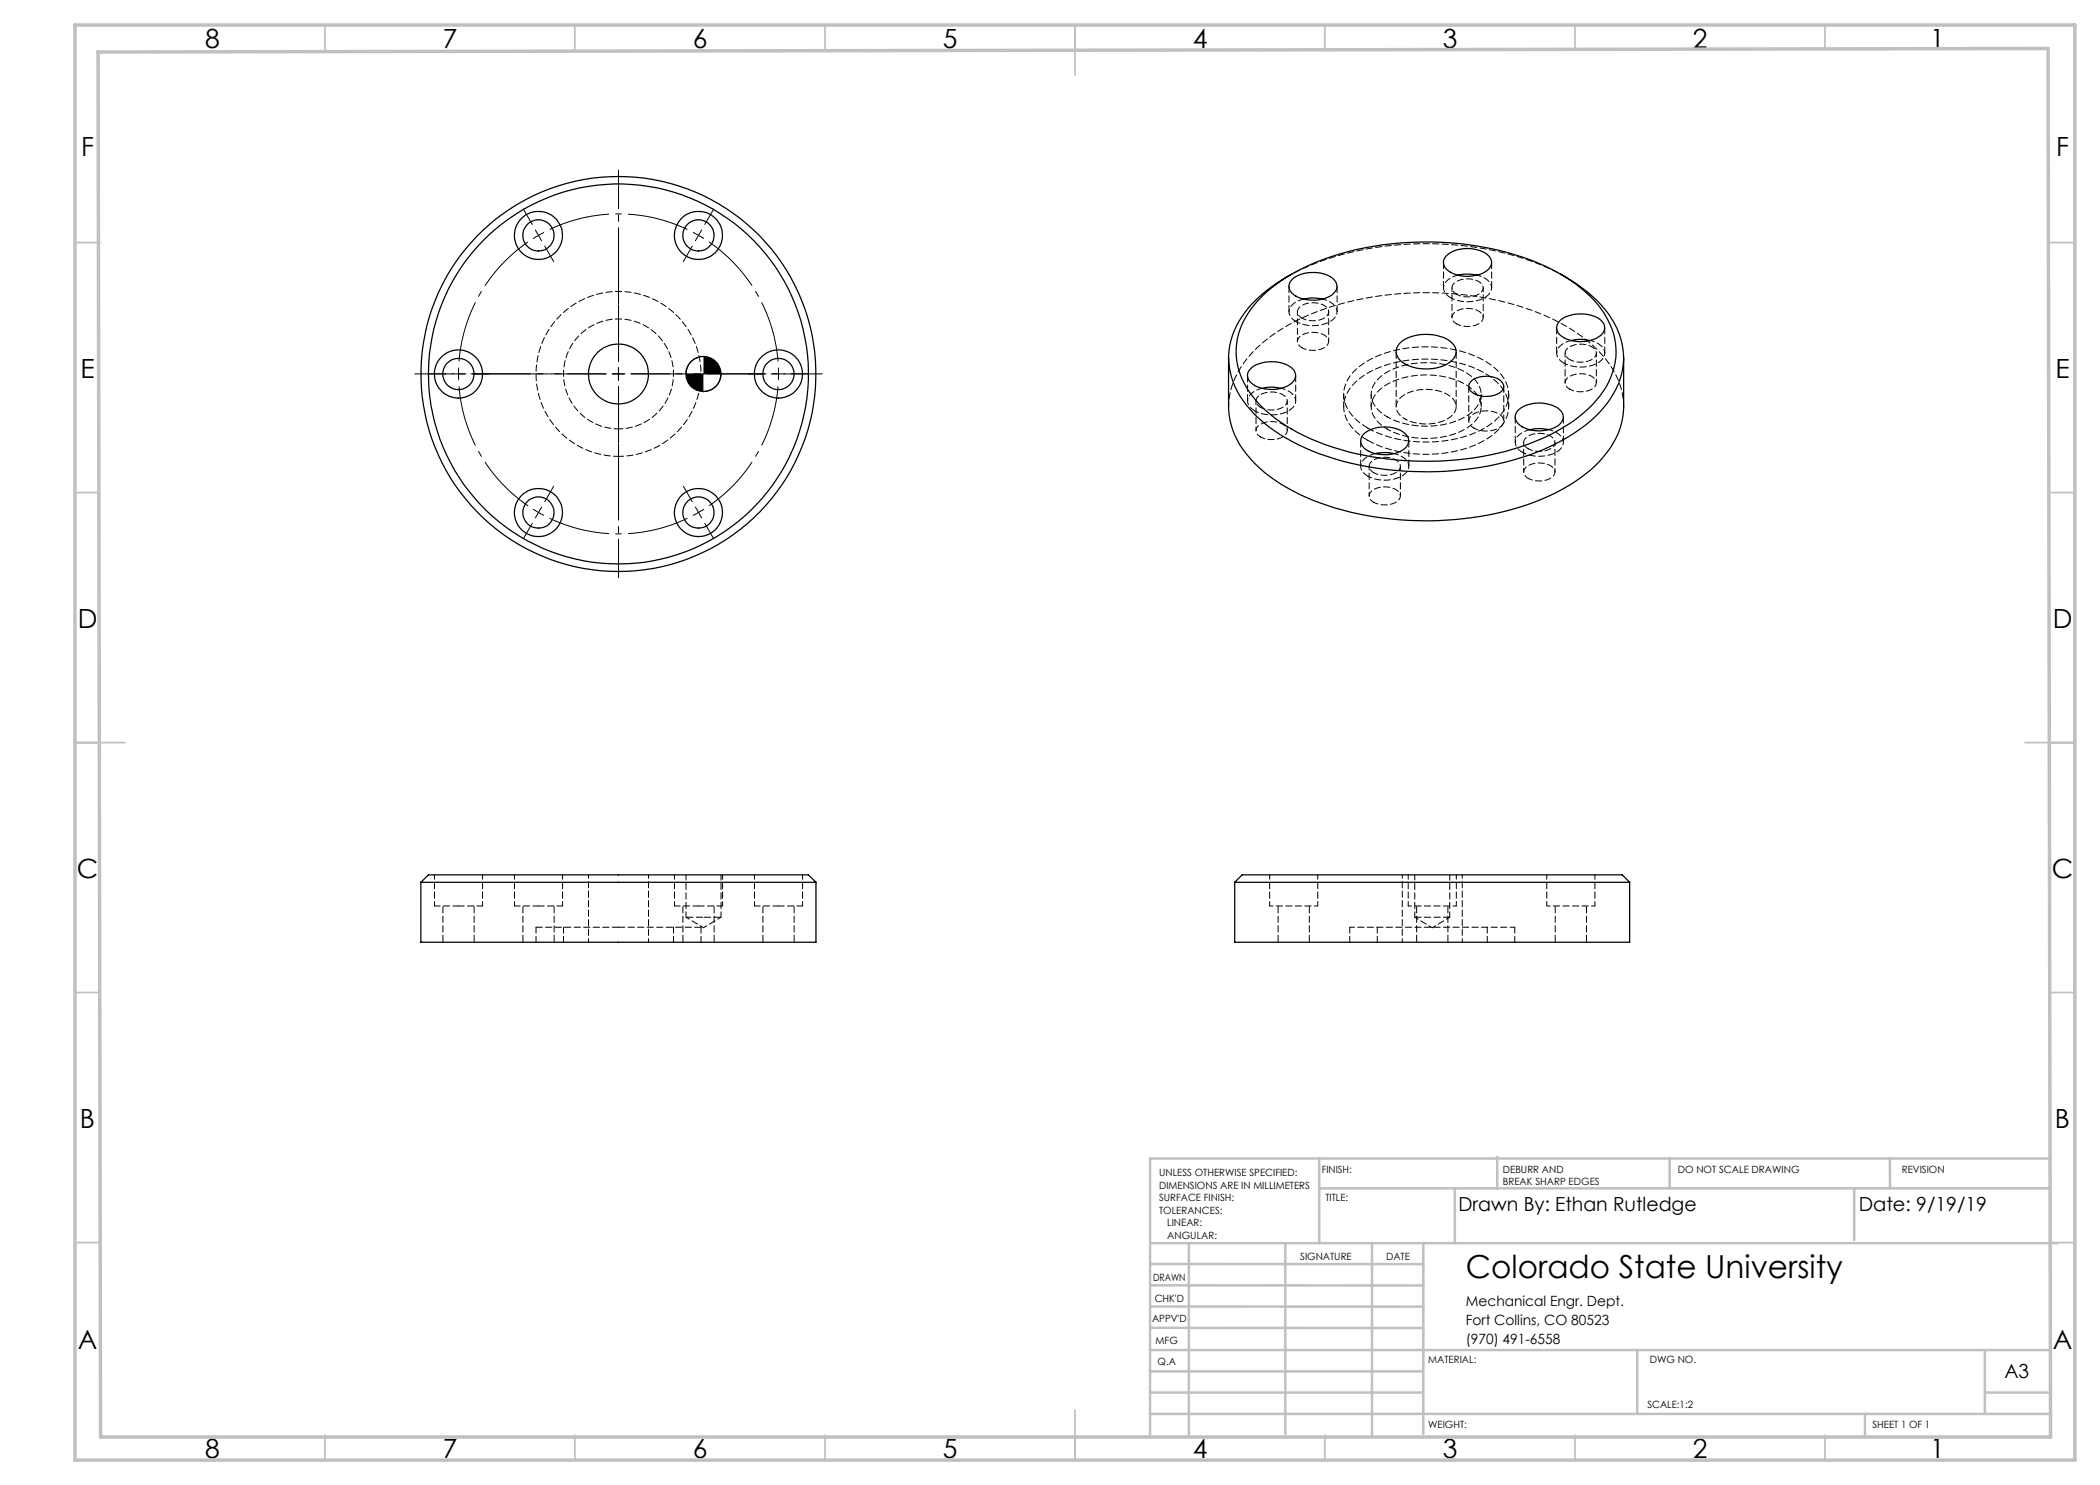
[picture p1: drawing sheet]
<svg xmlns="http://www.w3.org/2000/svg" width="420mm" height="297mm" viewBox="0 0 420 297" stroke-linecap="round" stroke-linejoin="round" font-family="sans-serif">
<path d="M139.7 47.1l-1.1-.6M139.7 47.1l1.1 .6M91.7 74.8v1.2M91.7 74.8v-1.3M155.7 74.8v-1.3M155.7 74.8v1.2M107.7 102.5l1.1 .6M107.7 102.5l-1.1-.7M139.7 102.5l1.1-.7M139.7 102.5l-1.1 .6" fill="none" stroke="#000" stroke-width=".2" stroke-dasharray="15.2 1.3 1.3 1.3" stroke-linecap="butt"/>
<path d="M105.6 48.4a32 32 0 0 0-13.8 23.9M137.5 45.9a32 32 0 0 0-27.6 0M91.8 77.3a32 32 0 0 0 13.8 23.9M155.6 72.3a32 32 0 0 0-13.8-23.9M109.9 103.7a32 32 0 0 0 27.6 0M141.8 101.2a32 32 0 0 0 13.8-23.9" fill="none" stroke="#000" stroke-width=".2" stroke-dasharray="15.2 1.3 1.3 1.3" stroke-dashoffset="2.9" stroke-linecap="butt"/>
<path d="M107.1 46l.6 1.1M107.7 47.1l-1.1 .6M107.7 47.1l.6 1.1M108.8 46.5l-1.1 .6M122.4 74.8h2.5M123.7 73.6v2.5M140.7 71.3a3.5 3.5 0 0 0-3.5 3.5M144.2 74.8a3.6 3.6 0 0 1-3.5 3.5" fill="none" stroke="#000" stroke-width=".2"/>
<g fill="none" stroke="#000" stroke-width=".2" stroke-dasharray="15.2 1.3 1.3 1.3">
<path d="M106.5 44.9l-1.8-3.1M109 49.2l1.7 3.1M138.5 49.2l-1.8 3.1M139.7 47.1l.6-1.1M139.7 47.1l-.6 1M141 44.9l1.7-3.1M89.2 74.8h-3.6M91.7 74.8h-1.2M91.7 74.8h1.3M94.2 74.8h3.6M123.7 74.8v-1.3M123.7 74.8h-1.2"/>
<path d="M123.7 74.8v1.2M123.7 74.8h1.3M153.2 74.8h-3.6M155.7 74.8h1.3M155.7 74.8h-1.2M158.2 74.8h3.6M106.5 104.7l-1.8 3M107.7 102.5l-.6 1.1M107.7 102.5l.6-1.1M109 100.3l1.7-3.1M138.5 100.3l-1.8-3.1M139.7 102.5l.6 1.1"/>
<path d="M139.7 102.5l-.6-1.1M141 104.7l1.7 3"/>
</g>
<path d="M121.2 74.8h-26.5M123.7 72.3v-26.5M123.7 77.3v26.4M126.2 74.8h26.5" fill="none" stroke="#000" stroke-width=".2" stroke-dasharray="15.2 1.3 1.3 1.3" stroke-dashoffset="3.9"/>
<path d="M121.2 74.8h-38.2M123.7 72.3v-38.3M123.7 77.3v38.2M126.2 74.8h38.3" fill="none" stroke="#000" stroke-width=".2" stroke-dasharray="15.2 1.3 1.3 1.3" stroke-dashoffset="7.5"/>
<g fill="none" stroke="#c0c0c0" stroke-width=".35">
<path d="M65 5v5M115 5v5M165 5v5M215 5v10M265 5v5M315 5v5M365 5v5M15 48.5h5M410 48.5h5M15 98.5h5M410 98.5h5M15 148.5h10"/>
<path d="M405 148.5h10M15 198.5h5M410 198.5h5M15 248.5h5M410 248.5h5M65 287v5M115 287v5M165 287v5M215 282v10M265 287v5M315 287v5M365 287v5"/>
</g>
<g fill="none" stroke="#c0c0c0" stroke-width=".5">
<path d="M263.8 231.7v16.9M263.8 237.7h146.2M291 237.7v10.9M299.4 231.3v6.4M333.9 231.7v6M370.8 237.7v10.3M378 231.7v6M410 231.7h-180v55.2M230.1 248.6h181.4M230.1 257.1h54.6M230.1 252.8h54.6M237.8 248.8v38.2"/>
<path d="M257.1 248.6v38.2M274.4 248.8v38.2M284.7 248.6v38.2M230 278.5h54.6M230 274.3h54.6M230 270h180M230 265.6h54.7M230.1 261.3h54.6M327.4 270v12.8M397 278.5h13M397 270v12.8M230 282.8h180"/>
<path d="M373 282.8v4.2"/>
</g>
<path d="M15 5h400v287h-400zM19.6 10.4l390-.7 .5 277.7h-390z" fill="none" stroke="#c0c0c0" stroke-width=".7"/>
<path d="M137.2 74.8a3.6 3.6 0 0 0 3.5 3.5v-3.5zM140.7 71.3v3.5h3.5a3.5 3.5 0 0 0-3.5-3.5z" fill="#000"/>
<g fill="none" stroke="#000" stroke-width=".25">
<path d="M252.3 59.3a38.2 38.2 0 0 1 17.7-9.1 61.6 61.6 0 0 1 38.9 3 28.2 28.2 0 0 1 12 9.5 13.7 13.7 0 0 1-1.6 17.3 34.9 34.9 0 0 1-16.5 9.8 62.5 62.5 0 0 1-39.2-1.4 30.2 30.2 0 0 1-13.7-9.9 13.7 13.7 0 0 1 .9-17.4zM258.3 54.8a26 26 0 0 0-11.1 10.5 14.4 14.4 0 0 0 2.9 16.7 34.6 34.6 0 0 0 15.5 9.3 64.4 64.4 0 0 0 42.9-1.3 30.8 30.8 0 0 0 13.6-10.3 14.2 14.2 0 0 0-1-17.7 28.9 28.9 0 0 0-9-7.2M258.4 55.9a7 7 0 0 1 8.2-.2 1.96 1.96 0 0 1-.3 3.4 7.2 7.2 0 0 1-7.9-.4 1.77 1.77 0 0 1 0-2.8zM260.7 59.8l1.7-.2 2.1 .2M289.3 51.1a6.8 6.8 0 0 1 8.5 .2 2.02 2.02 0 0 1-1 3.2 7.1 7.1 0 0 1-7.5-.6 1.81 1.81 0 0 1 0-2.8zM291.6 55l1.7-.2 2.1 .2M245.7 71.5v9.8a16 16 0 0 0 5.2 11.4 39 39 0 0 0 17.8 9.4 64.7 64.7 0 0 0 39.8-2.3 30.4 30.4 0 0 0 13.6-10.3 14.8 14.8 0 0 0 2.6-8.2v-9.8M250.1 73.8a6.9 6.9 0 0 1 6.9-1 2.53 2.53 0 0 1 2 2.8 4.5 4.5 0 0 1-4.2 2.3 6.1 6.1 0 0 1-4.9-1.7l-.2-.4a1.72 1.72 0 0 1 .4-2zM252.4 77.7l1.7-.3 2.1 .3M280.2 68.4a9 9 0 0 1 9.9-.1 2.4 2.4 0 0 1-.1 4.1 8.9 8.9 0 0 1-9.9-.2 2.35 2.35 0 0 1 .1-3.8zM294.3 76.2a5 5 0 0 1 6 .1 1.49 1.49 0 0 1-.8 2.5 4.8 4.8 0 0 1-5.6-.9l-.1-.3a1.32 1.32 0 0 1 .5-1.4zM311.9 64.2a6.9 6.9 0 0 1 6.9-1 2.53 2.53 0 0 1 2.1 2.8 4.4 4.4 0 0 1-4.2 2.3 5.9 5.9 0 0 1-5-1.7 1.83 1.83 0 0 1 .2-2.4z"/>
<path d="M314.2 68.1l1.7-.2 2.1 .2M272.7 86.9a6.9 6.9 0 0 1 8.5 0 2.05 2.05 0 0 1-1 3.3 7.2 7.2 0 0 1-7.4-.6 1.84 1.84 0 0 1-.1-2.7zM275 90.7l1.7-.2 2.1 .2M303.6 82.1a6.8 6.8 0 0 1 8.5 .1 1.99 1.99 0 0 1-.9 3.2 7.1 7.1 0 0 1-7.5-.6 1.84 1.84 0 0 1-.1-2.7zM305.9 85.9l1.7-.2 2.1 .2M84.2 176.5l1.5-1.5h76l1.5 1.5M84.2 176.5h79M84.2 176.5v12h79v-12M246.9 176.5l1.5-1.5h76l1.5 1.5M246.9 176.5h79M246.9 176.5v12h79v-12"/>
<circle cx="107.7" cy="47.1" r="3.1"/>
<circle cx="107.7" cy="47.1" r="4.8"/>
<circle cx="139.7" cy="47.1" r="3.1"/>
<circle cx="139.7" cy="47.1" r="4.8"/>
<circle cx="91.7" cy="74.8" r="3.1"/>
<circle cx="91.7" cy="74.8" r="4.8"/>
<circle cx="123.7" cy="74.8" r="6"/>
<circle cx="123.7" cy="74.8" r="39.5"/>
<circle cx="123.7" cy="74.8" r="38"/>
<circle cx="140.7" cy="74.8" r="3.5"/>
<circle cx="155.7" cy="74.8" r="3.1"/>
<circle cx="155.7" cy="74.8" r="4.8"/>
<circle cx="107.7" cy="102.5" r="3.1"/>
<circle cx="107.7" cy="102.5" r="4.8"/>
<circle cx="139.7" cy="102.5" r="3.1"/>
<circle cx="139.7" cy="102.5" r="4.8"/>
</g>
<g fill="none" stroke="#000" stroke-width=".2" stroke-dasharray="1.3 .6" stroke-dashoffset=".1">
<path d="M86.9 181.2h4.8M91.7 181.2h4.8M102.9 181.2h4.8M107.2 185.4v3M107.7 181.2h4.8M112.7 185.4v3M134.7 188.4v-3M134.9 181.2h4.8M139.7 181.2h4.8M140.2 188.4v-3M150.9 181.2h4.8M155.7 181.2h4.8"/>
<path d="M270 185.4v3M275.5 185.4v3M297.5 188.4v-3M303 188.4v-3"/>
</g>
<g fill="none" stroke="#000" stroke-width=".2" stroke-dasharray="1.3 .6">
<path d="M257.8 57.3v5.1M288.7 52.5v5.1M298.3 57.6v-5.1M249.5 75.1v5.1M267.4 62.4v-5.1M293.8 77.3v6.9M311.3 65.5v5.1M321 70.6v-5.1M259.1 80.2v-5.1M272.1 88.2v5.1M273.6 85.6a25.8 25.8 0 0 0 23.3 0 8.6 8.6 0 0 0 4.8-6.4 7.5 7.5 0 0 0-4-6.6 25.4 25.4 0 0 0-19.6-2.3 13.8 13.8 0 0 0-8.6 5.7 6.1 6.1 0 0 0 1.4 7.6l1.2 1 1.5 1M273.6 88.1a25.8 25.8 0 0 0 23.3 0 8.6 8.6 0 0 0 4.8-6.4 7.5 7.5 0 0 0-4-6.6 25.4 25.4 0 0 0-19.6-2.4 13.8 13.8 0 0 0-8.6 5.8 6.1 6.1 0 0 0 1.4 7.5l1.2 1.1 1.5 1"/>
<path d="M281.8 93.3v-5.1M300.8 84.2v-6.9M303.1 83.4v5.1M312.7 88.5v-5.1M107.2 185.4h16.5M123.7 185.4h16.5M283 183.4h7"/>
</g>
<path d="M137.2 183.4h3.5M140.7 183.4h3.5" fill="none" stroke="#000" stroke-width=".2" stroke-dasharray="1.3 .6" stroke-dashoffset="-.2"/>
<g fill="none" stroke="#000" stroke-width=".2" stroke-dasharray="1.3 .6" stroke-dashoffset=".4">
<path d="M290.1 59.5a7.2 7.2 0 0 0 7.5-.4 1.95 1.95 0 0 0-.5-3.4l-1.7-.7M291.3 58.8a4.4 4.4 0 0 0 5.2-.7 1.48 1.48 0 0 0-1.1-2 4.2 4.2 0 0 0-4.9 .9 1.31 1.31 0 0 0 .8 1.8M259.2 64.3a7.2 7.2 0 0 0 7.5-.5 1.95 1.95 0 0 0-.5-3.3l-1.7-.7M260.4 63.6a4.4 4.4 0 0 0 5.2-.7 1.48 1.48 0 0 0-1.2-2 4.2 4.2 0 0 0-4.8 .9 1.31 1.31 0 0 0 .8 1.8M260.4 69.5a4.4 4.4 0 0 0 5.2-.7 1.48 1.48 0 0 0-1.2-2 4.2 4.2 0 0 0-4.8 .9 1.31 1.31 0 0 0 .8 1.8M268.7 78.9v2.4M274.2 78.9v2.4M291.3 64.8a4.4 4.4 0 0 0 5.2-.8 1.48 1.48 0 0 0-1.1-2 4.2 4.2 0 0 0-4.9 .9 1.31 1.31 0 0 0 .8 1.9M312.7 72.6a7.2 7.2 0 0 0 7.5-.5 1.95 1.95 0 0 0-.4-3.3l-1.8-.7M313.9 71.9a4.4 4.4 0 0 0 5.2-.7 1.48 1.48 0 0 0-1.1-2 4.2 4.2 0 0 0-4.8 .9 1.31 1.31 0 0 0 .7 1.8M313.9 77.8a4.4 4.4 0 0 0 5.2-.7 1.48 1.48 0 0 0-1.1-2 4.2 4.2 0 0 0-4.8 .9 1.31 1.31 0 0 0 .7 1.8M123.7 85.8a11 11 0 0 0 9.7-16.3 11 11 0 0 0-18.9-.7 11 11 0 0 0 8.3 16.9l.9 .1"/>
<path d="M250.9 82.2a7.2 7.2 0 0 0 7.5-.5 1.95 1.95 0 0 0-.5-3.3l-1.7-.8M252.1 81.5a4.4 4.4 0 0 0 5.2-.7 1.48 1.48 0 0 0-1.1-2.1 4.2 4.2 0 0 0-4.8 .9 1.31 1.31 0 0 0 .7 1.9M252.1 87.4a4.4 4.4 0 0 0 5.2-.7 1.48 1.48 0 0 0-1.1-2 4.2 4.2 0 0 0-4.8 .9 1.31 1.31 0 0 0 .7 1.8M273.6 95.2a7.2 7.2 0 0 0 7.4-.5 1.95 1.95 0 0 0-.4-3.3l-1.7-.7M274.7 94.5a4.4 4.4 0 0 0 5.2-.7 1.48 1.48 0 0 0-1.1-2 4.2 4.2 0 0 0-4.8 .9 1.31 1.31 0 0 0 .7 1.8M294.8 85.6a5 5 0 0 0 5.7-.6 1.46 1.46 0 0 0-.8-2.2 5 5 0 0 0-5.7 .6 1.46 1.46 0 0 0 .8 2.2M296.2 81.3v-2.4M301.7 81.3v-2.4M304.5 90.4a7.2 7.2 0 0 0 7.4-.4 1.95 1.95 0 0 0-.4-3.4l-1.7-.7M305.7 89.8a4.4 4.4 0 0 0 5.1-.8 1.48 1.48 0 0 0-1.1-2 4.2 4.2 0 0 0-4.8 .9 1.31 1.31 0 0 0 .8 1.9M305.7 95.7a4.4 4.4 0 0 0 5.1-.7 1.48 1.48 0 0 0-1.1-2.1 4.2 4.2 0 0 0-4.8 .9 1.31 1.31 0 0 0 .8 1.9M324.7 81.3a16.5 16.5 0 0 0-6.1-12.2 44 44 0 0 0-21.7-9.6 63.5 63.5 0 0 0-36.3 4 28.2 28.2 0 0 0-12.8 10.6 14.3 14.3 0 0 0-2.1 7.2"/>
<path d="M274.7 100.5a4.4 4.4 0 0 0 5.2-.8 1.48 1.48 0 0 0-1.1-2 4.2 4.2 0 0 0-4.8 .9 1.31 1.31 0 0 0 .7 1.9M86.9 174.9v6.3M102.9 174.9v6.3M134.9 174.9v6.3M150.9 174.9v6.3M253.9 174.9v6.3M281.6 174.9v6.3M309.4 174.9v6.3M96.5 181.2v-6.3M112.5 181.2v-6.3M144.5 181.2v-6.3M160.5 181.2v-6.3"/>
<path d="M263.6 181.2v-6.3M291.3 181.2v-6.3M319 181.2v-6.3"/>
</g>
<g fill="none" stroke="#000" stroke-width=".2" stroke-dasharray="1.3 .6" stroke-dashoffset="-.1">
<path d="M279.2 70.3v11M291.2 81.3v-11M88.6 181.2v7.2M94.8 188.4v-7.2M104.6 181.2v7.2M110.8 188.4v-7.2M136.6 181.2v7.2M142.8 188.4v-7.2M152.6 181.2v7.2M158.8 188.4v-7.2M255.6 181.2v7.2M261.9 188.4v-7.2"/>
<path d="M283.3 181.2v7.2M289.6 188.4v-7.2M311 181.2v7.2M317.3 188.4v-7.2"/>
</g>
<path d="M117.7 174.9v13.5M280.5 174.9v13.5M129.7 188.4v-13.5M253.9 181.2h9.7M281.6 181.2h9.7M292.5 188.4v-13.5M309.4 181.2h9.6" fill="none" stroke="#000" stroke-width=".2" stroke-dasharray="1.3 .6" stroke-dashoffset=".6"/>
<path d="M257.3 55.4a58.8 58.8 0 0 1 32.7-6.5 54.4 54.4 0 0 1 23.2 6.5M260.7 59.8a3.3 3.3 0 0 0-2.9 2.6l.4 1 1 .9M291.6 55a3.3 3.3 0 0 0-2.9 2.6l.4 1.1 1 .8M252.4 77.6a3.3 3.3 0 0 0-2.9 2.6l.4 1.1 1 .9M314.2 68.1a3.3 3.3 0 0 0-2.9 2.6l.4 1 1 .9M123.7 91.3a16.5 16.5 0 0 0 14.5-24.4 16.5 16.5 0 0 0-28.4-1 16.5 16.5 0 0 0 12.8 25.3l1.1 .1M275.1 90.7a3.3 3.3 0 0 0-3 2.6l.4 1 1.1 .9M306 85.9a3.3 3.3 0 0 0-2.9 2.6l.3 1.1 1.1 .8M137.2 174.9v8.5M283 174.9v8.5M144.2 183.4v-8.5M290 183.4v-8.5" fill="none" stroke="#000" stroke-width=".2" stroke-dasharray="1.3 .6" stroke-dashoffset=".2"/>
<g fill="none" stroke="#000" stroke-width=".2" stroke-dasharray="1.3 .6" stroke-dashoffset=".5">
<path d="M290.4 57.6v5.9M259.5 62.4v5.9M265.7 68.3v-5.9M296.6 63.5v-5.9M313 70.6v6M319.3 76.6v-6M251.2 80.2v5.9M257.5 86.1v-5.9M273.8 93.3v5.9M277.5 85.8a16.9 16.9 0 0 0 16.3-.5 4.6 4.6 0 0 0 2.1-5.5 9.5 9.5 0 0 0-7.2-4.5 16.4 16.4 0 0 0-12.3 2.2 4.4 4.4 0 0 0-.1 7.5l1.2 .8M277.5 83.4a16.9 16.9 0 0 0 16.3-.5 4.6 4.6 0 0 0 2.1-5.5 9.5 9.5 0 0 0-7.2-4.5 16.4 16.4 0 0 0-12.3 2.2 4.4 4.4 0 0 0-.1 7.5l1.2 .8M280.1 99.2v-5.9"/>
<path d="M304.7 88.5v5.9M311 94.4v-5.9M137.2 183.4l3.5 2.1M140.7 185.5l3.5-2.1M283 183.4l3.5 2.1M286.5 185.5l3.5-2.1"/>
</g>
<path d="M270 185.4h33" fill="none" stroke="#000" stroke-width=".2" stroke-dasharray="1.3 .6" stroke-dashoffset=".3"/>
<path d="M281 83.8a8.9 8.9 0 0 0 9.4-.7 2.42 2.42 0 0 0-.7-4.1 9 9 0 0 0-9.5 .4 2.39 2.39 0 0 0 .3 4.1l.5 .3" fill="none" stroke="#000" stroke-width=".2" stroke-dasharray="1.3 .6" stroke-dashoffset=".7"/>
<text font-size="6.3" x="293.2" y="255.5">Colorado State University</text>
<g font-size="5.3">
<text x="41" y="9.5">8</text>
<text x="88.5" y="9.5">7</text>
<text x="138.5" y="9.5">6</text>
<text x="188.5" y="9.5">5</text>
<text x="238.5" y="9.5">4</text>
<text x="288.5" y="9.5">3</text>
<text x="338.5" y="9.5">2</text>
<text x="386" y="9.5">1</text>
<text x="16.2" y="31.3">F</text>
<text x="411.2" y="31.3">F</text>
<text x="16.1" y="75.5">E</text>
<text x="411.1" y="75.5">E</text>
<text x="15.5" y="125.5">D</text>
<text x="410.5" y="125.5">D</text>
<text x="15.4" y="175.5">C</text>
<text x="410.4" y="175.5">C</text>
<text x="16" y="225.5">B</text>
<text x="411" y="225.5">B</text>
<text x="15.5" y="269.8">A</text>
<text x="410.5" y="269.8">A</text>
<text x="41" y="291.5">8</text>
<text x="88.5" y="291.5">7</text>
<text x="138.5" y="291.5">6</text>
<text x="188.5" y="291.5">5</text>
<text x="238.5" y="291.5">4</text>
<text x="288.5" y="291.5">3</text>
<text x="338.5" y="291.5">2</text>
<text x="386" y="291.5">1</text>
</g>
<g font-size="3.9">
<text x="291.7" y="242.2">Drawn By: Ethan Rutledge</text>
<text x="371.7" y="242.2">Date: 9/19/19</text>
<text x="400.9" y="275.5">A3</text>
</g>
<g font-size="2.8">
<text x="293.2" y="261.1">Mechanical Engr. Dept.</text>
<text x="293.2" y="264.9">Fort Collins, CO 80523</text>
<text x="293.2" y="268.7">(970) 491-6558</text>
</g>
<g font-size="2">
<text x="231.8" y="235.2">UNLESS OTHERWISE SPECIFIED:</text>
<text x="231.8" y="237.7">DIMENSIONS ARE IN MILLIMETERS</text>
<text x="264.4" y="234.6">FINISH:</text>
<text x="300.6" y="234.6">DEBURR AND</text>
<text x="300.6" y="237.1">BREAK SHARP EDGES</text>
<text x="335.6" y="234.6">DO NOT SCALE DRAWING</text>
<text x="380.4" y="234.6">REVISION</text>
<text x="231.8" y="240.2">SURFACE FINISH:</text>
<text x="231.8" y="242.7">TOLERANCES:</text>
<text x="233.4" y="245.2">LINEAR:</text>
<text x="265.1" y="240.2">TITLE:</text>
<text x="233.5" y="247.7">ANGULAR:</text>
<text x="260" y="251.9">SIGNATURE</text>
<text x="277.2" y="251.9">DATE</text>
<text x="230.6" y="256.1">DRAWN</text>
<text x="230.9" y="260.3">CHK'D</text>
<text x="230.4" y="264.4">APPV'D</text>
<text x="231.1" y="268.8">MFG</text>
<text x="231.5" y="273">Q.A</text>
<text x="285.6" y="272.5">MATERIAL:</text>
<text x="330" y="272.5">DWG NO.</text>
<text x="329.5" y="281.7">SCALE:1:2</text>
<text x="285.6" y="285.5">WEIGHT:</text>
<text x="374.5" y="285.6">SHEET 1 OF 1</text>
</g>
</svg>
